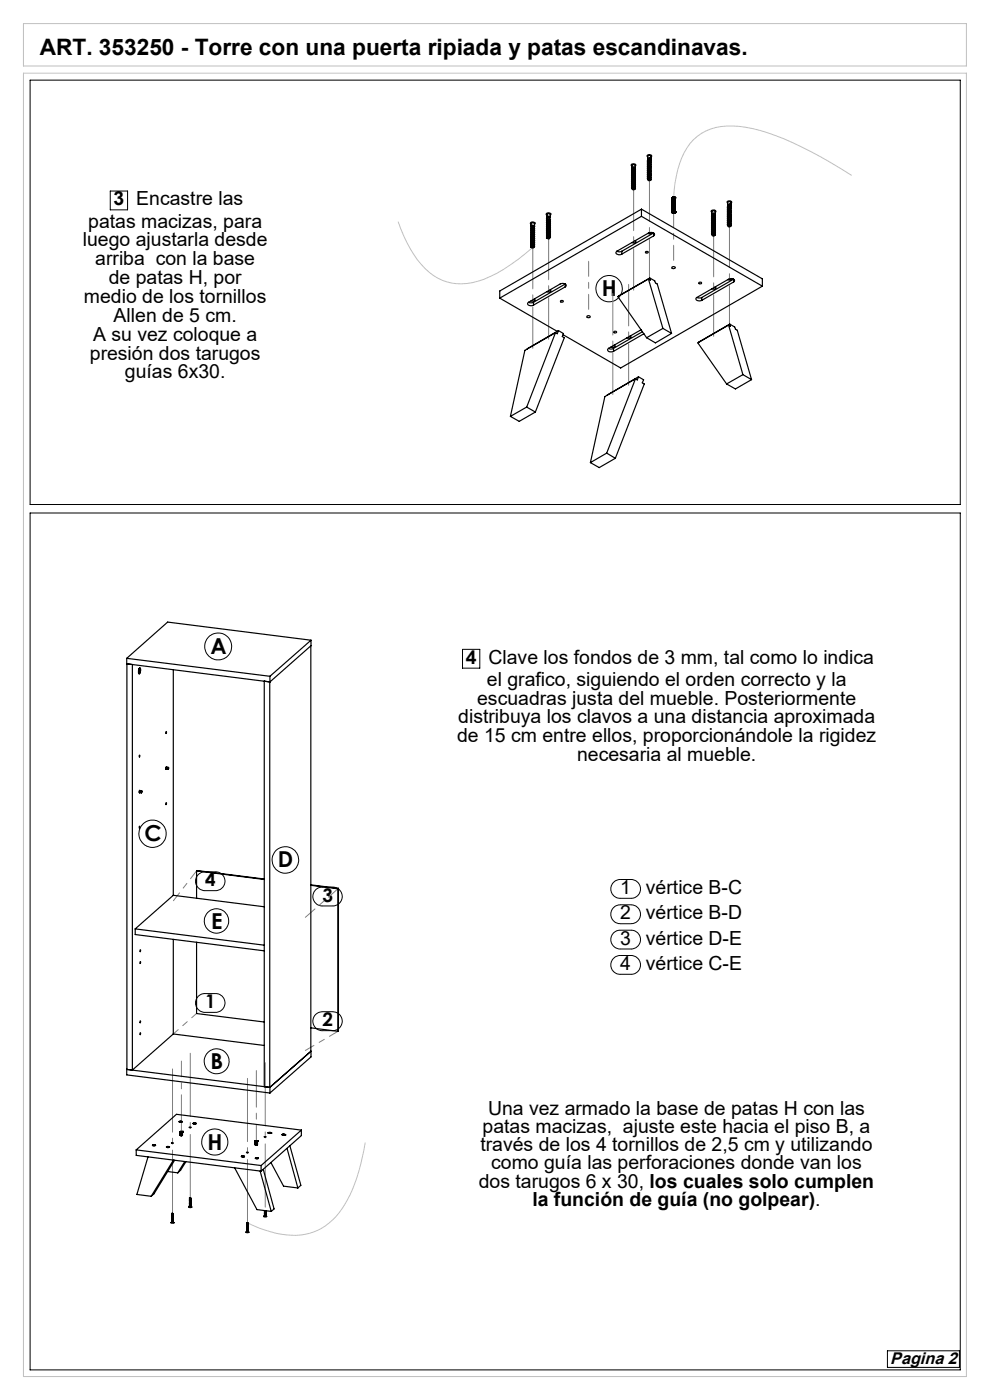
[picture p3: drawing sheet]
<svg xmlns="http://www.w3.org/2000/svg" width="210mm" height="297mm" viewBox="0 0 210 297" stroke-linecap="round" stroke-linejoin="round" font-family="sans-serif">
<path d="M5 15.5h200v276.5h-200zM5 5h200v9h-200zM180.7 37.2a79.1 79.1 0 0 0-19.4-9.5 18.1 18.1 0 0 0-10.6-.3 10.5 10.5 0 0 0-6.6 7.3 28.6 28.6 0 0 0-1.2 7.7M84.5 47a22.5 22.5 0 0 0 7.4 11.4 11.2 11.2 0 0 0 10.7 .9 34.7 34.7 0 0 0 10.4-6.8M77.5 242.4a35.3 35.3 0 0 1-5 14.1 12.1 12.1 0 0 1-12.9 5.3l-3.4-.9-3.7-1.5" fill="none" stroke="#c0c0c0" stroke-width=".21"/>
<g fill="none" stroke="#000" stroke-width=".21">
<path d="M6.4 17h197.3v90h-197.3zM23.4 40.5h3.7v4h-3.7zM6.4 108.8h197.3v181.8h-197.3zM98.1 137.8h3.7v3.9h-3.7zM42 185.6a1.93 1.93 0 0 1 1.5-.6h2.2a1.99 1.99 0 0 1 2 2 1.99 1.99 0 0 1-2 1.9h-2.2a2.02 2.02 0 0 1-1.8-1.2 2.02 2.02 0 0 1 .3-2.1zM66.9 188.8a1.79 1.79 0 0 1 1.5-.6h2.2a1.99 1.99 0 0 1 2 2 1.99 1.99 0 0 1-2 2h-2.2a2 2 0 0 1-1.9-1.2 2 2 0 0 1 .4-2.2zM130.1 187.2l1.1-.6h2.6a1.99 1.99 0 0 1 2.1 2 1.99 1.99 0 0 1-2.1 2h-2.2a1.99 1.99 0 0 1-1.9-1.2 1.99 1.99 0 0 1 .4-2.2zM130.1 192.6l1.1-.6 2.6-.1a2.01 2.01 0 0 1 2.1 2.1 2.01 2.01 0 0 1-2.1 2h-2.2a2.02 2.02 0 0 1-1.9-1.2 2.02 2.02 0 0 1 .4-2.2zM130.1 197.9a1.93 1.93 0 0 1 1.5-.6h2.2a1.99 1.99 0 0 1 2.1 2 1.99 1.99 0 0 1-2.1 2h-2.2a2.02 2.02 0 0 1-1.9-1.2 2.02 2.02 0 0 1 .4-2.2zM42 211.4a1.93 1.93 0 0 1 1.5-.6h2.2a1.99 1.99 0 0 1 2 2 1.99 1.99 0 0 1-2 2h-2.2a2.02 2.02 0 0 1-1.8-1.2 2.02 2.02 0 0 1 .3-2.2zM66.8 215.4l.1-.1a1.97 1.97 0 0 1 1.5-.7h2.2a2.01 2.01 0 0 1 2 2 2.01 2.01 0 0 1-2 2h-2.2a2.02 2.02 0 0 1-1.8-1.1 2.02 2.02 0 0 1 .2-2.1zM130.1 203.3l1.1-.6h2.6a1.99 1.99 0 0 1 2.1 2 1.99 1.99 0 0 1-2.1 2h-2.2a1.99 1.99 0 0 1-1.9-1.2 1.99 1.99 0 0 1 .4-2.2z"/>
<path d="M188.2 286.6h15.3v3.5h-15.3z"/>
<circle cx="129.2" cy="61.2" r="2.8"/>
<circle cx="46.3" cy="137.1" r="2.85"/>
<circle cx="32.4" cy="176.9" r="2.89"/>
<circle cx="45.9" cy="195.4" r="2.59"/>
<circle cx="60.5" cy="182.4" r="2.81"/>
<circle cx="46" cy="225.1" r="2.65"/>
<circle cx="45.6" cy="242.3" r="2.78"/>
</g>
<path d="M71.7 188.5l-6.9 6.1" fill="none" stroke="#808080" stroke-width=".21" stroke-dasharray="15.2 1.3 1.3 1.3" stroke-dashoffset="12.5"/>
<path d="M36.6 257.4v-30.6M40.4 254.1v-30.7M52.5 259.4v-30.6M56.3 256.1v-30.7" fill="none" stroke="#808080" stroke-width=".21" stroke-dasharray="15.2 1.3 1.3 1.3" stroke-dashoffset="1.8"/>
<path d="M36.8 191.1l4.9-6.4M71.7 218.8l-6.9 4.1" fill="none" stroke="#808080" stroke-width=".21" stroke-dasharray="15.2 1.3 1.3 1.3" stroke-dashoffset="13.1"/>
<path d="M54.4 227.1v14.9M38.5 240v-14.9" fill="none" stroke="#808080" stroke-width=".21" stroke-dasharray="15.2 1.3 1.3 1.3" stroke-dashoffset="7.5"/>
<path d="M41.7 215l-4.9 4.3" fill="none" stroke="#808080" stroke-width=".21" stroke-dasharray="15.2 1.3 1.3 1.3" stroke-dashoffset="13.9"/>
<path d="M137.8 59.6v-21.4M113 73.9v-21.4M116.4 72v-21.5M134.4 61.6v-21.5M151.4 71.4v-21.5M154.7 69.4v-21.4M130 83.7v-21.4M133.3 81.8v-21.5" fill="none" stroke="#808080" stroke-width=".21" stroke-dasharray="15.2 1.3 1.3 1.3" stroke-dashoffset="6.4"/>
<path d="M124.9 55.4v10.2M142.9 55.2v-10.2" fill="none" stroke="#808080" stroke-width=".21" stroke-dasharray="15.2 1.3 1.3 1.3" stroke-dashoffset="12"/>
<g fill="none" stroke="#000" stroke-width=".25">
<path d="M134 35.7v-.6a.43 .43 0 0 1 .8 0v.6M134 35.2a.33 .33 0 0 1 0-.4 .33 .33 0 0 1 .4-.1l.5 .3-.1 .2M134.1 35.8h.1M134.1 35.8l-.1-.1a.36 .36 0 0 1 .4-.3 .36 .36 0 0 1 .3 .3v.1M134.5 39.8l.3 .2-.2 .1-.2-.1M134.5 39.8l-.1 .2M134.6 39.7l.2-.1a.4 .4 0 0 0-.6-.1 .4 .4 0 0 0-.1 .6M134.6 39.3l.2-.1a.41 .41 0 0 0-.5-.1 .41 .41 0 0 0-.2 .5M134.6 38.9l.2-.1a.41 .41 0 0 0-.5-.1 .41 .41 0 0 0-.2 .5M134.6 38.5l.2-.1a.41 .41 0 0 0-.5-.2 .41 .41 0 0 0-.2 .6M134.6 38.1l.2-.1a.42 .42 0 0 0-.5-.1 .42 .42 0 0 0-.2 .5M134.6 37.7l.2-.1a.41 .41 0 0 0-.5-.2 .41 .41 0 0 0-.2 .6"/>
<path d="M134.6 37.3l.2-.1a.45 .45 0 0 0-.5-.2 .45 .45 0 0 0-.3 .5h.1M134.6 36.9l.2-.1a.41 .41 0 0 0-.5-.2 .41 .41 0 0 0-.2 .5M134.6 36.5l.2-.1a.41 .41 0 0 0-.5-.2 .41 .41 0 0 0-.2 .5M134.6 36.1l.2-.1a.41 .41 0 0 0-.5-.2 .41 .41 0 0 0-.2 .5M134.6 39.9v-.3a.3 .3 0 0 0-.3 0 .3 .3 0 0 0-.2 .3v.2M134.6 39.5v-.3a.34 .34 0 0 0-.5 .3M134.6 39v-.2a.34 .34 0 0 0-.5 .3M134.6 38.6v-.2a.34 .34 0 0 0-.5 .3M134.6 38.2v-.2a.34 .34 0 0 0-.5 .3M134.6 37.8v-.2l-.2-.1-.3 .4M134.6 37.4v-.2a.34 .34 0 0 0-.5 .3M134.6 37v-.2a.3 .3 0 0 0-.3 0 .3 .3 0 0 0-.2 .3"/>
<path d="M134.6 36.6v-.2a.34 .34 0 0 0-.5 .3M134.6 36.2v-.3a.34 .34 0 0 0-.5 .4M134.6 35.7a.28 .28 0 0 0-.3-.1 .28 .28 0 0 0-.2 .3M134.6 35.7v.1M137.4 33.7v-.5a.43 .43 0 0 1 .7 0v.5M137.4 33.3a.41 .41 0 0 1 .1-.5 .41 .41 0 0 1 .6 .1l.2 .2-.2 .2M137.5 33.9h.1M137.5 33.9l-.1-.1a.32 .32 0 0 1 .3-.3 .32 .32 0 0 1 .4 .3l-.1 .1M137.5 34.3h.1M137.5 34.6v.1M137.5 35.1h.1M137.5 35.5v.1"/>
<path d="M137.5 35.9v.1M137.5 36.3v.1M137.5 36.7v.1M137.5 37.1v.1M137.5 37.5v.1M137.5 37.9v.3M137.5 37.9l.3-.3 .2 .1v.2M137.5 37.5l.2-.2 .2-.1 .1 .3M137.5 37.1l.3-.3 .2 .1v.2M137.5 36.7l.3-.3 .2 .1v.2M137.5 36.3l.2-.2 .2-.1 .1 .3M137.5 35.9l.3-.3h.2v.3"/>
<path d="M137.5 35.5l.2-.3h.2l.1 .3M137.5 35.1l.3-.3h.2v.3M137.5 34.6l.2-.2h.2l.1 .3M137.5 34.3l.3-.3h.2v.3M137.5 38.1a.22 .22 0 0 1 .3-.1 .22 .22 0 0 1 .1 .3h-.3zM137.9 37.9l.3 .2-.2 .1-.2-.1M137.9 37.9l-.1 .2M138 37.8l.2-.1a.46 .46 0 0 0-.5-.2 .46 .46 0 0 0-.4 .5l.2 .1M138 37.4l.2-.1a.46 .46 0 0 0-.6-.2 .46 .46 0 0 0-.3 .5h.1M138 37l.2-.1a.43 .43 0 0 0-.6-.2 .43 .43 0 0 0-.2 .5M138 36.6l.2-.1a.46 .46 0 0 0-.5-.2 .46 .46 0 0 0-.4 .4l.1 .1M138 36.2l.2-.1a.48 .48 0 0 0-.5-.2 .48 .48 0 0 0-.4 .4l.1 .1"/>
<path d="M138 35.7h.2a.43 .43 0 0 0-.6-.2 .43 .43 0 0 0-.2 .5M138 35.3l.2-.1a.48 .48 0 0 0-.5-.1 .48 .48 0 0 0-.4 .4l.1 .1M138 34.9h.2a.43 .43 0 0 0-.6-.2 .43 .43 0 0 0-.2 .5M138 34.5l.2-.1a.46 .46 0 0 0-.6-.2 .46 .46 0 0 0-.3 .5l.1 .1M138 34.1l.2-.1a.43 .43 0 0 0-.6-.1 .43 .43 0 0 0-.2 .5M138 33.8v-.1a.29 .29 0 0 0-.3 0 .29 .29 0 0 0-.2 .2M112.6 48v-.5a.46 .46 0 0 1 .8 0v.5M112.6 47.6a.45 .45 0 0 1 .4-.6 .45 .45 0 0 1 .5 .4l-.1 .2M112.7 52.5l.5-.3v.3M112.7 52.5l.5-.1a.23 .23 0 0 1-.2 .2 .23 .23 0 0 1-.3-.1zM113.1 48l-.4 .1M113.2 52.3l.2-.1-.3-.1a.44 .44 0 0 0-.5 .4h.1"/>
<path d="M113.2 51.9h.2a.41 .41 0 0 0-.5-.2 .41 .41 0 0 0-.2 .5M113.2 51.5l.2-.1a.41 .41 0 0 0-.5-.1 .41 .41 0 0 0-.2 .5M113.2 51.1l.2-.1a.41 .41 0 0 0-.5-.1 .41 .41 0 0 0-.2 .5M113.2 50.7l.2-.1a.41 .41 0 0 0-.5-.2 .41 .41 0 0 0-.2 .6M113.2 50.3l.2-.1a.42 .42 0 0 0-.5-.1 .42 .42 0 0 0-.2 .5M113.2 49.9l.2-.1a.41 .41 0 0 0-.5-.2 .41 .41 0 0 0-.2 .6M113.2 49.5l.2-.1a.42 .42 0 0 0-.5-.1 .42 .42 0 0 0-.2 .5M113.2 49.1l.2-.1a.41 .41 0 0 0-.5-.2 .41 .41 0 0 0-.2 .6M113.2 48.7l.2-.1a.41 .41 0 0 0-.5-.2 .41 .41 0 0 0-.2 .5M113.2 48.2l.2-.1-.3-.1a.44 .44 0 0 0-.5 .4l.1 .1M113.2 52.1v-.2a.34 .34 0 0 0-.5 .3M113.2 51.7v-.3h-.1l-.3 .1-.1 .2"/>
<path d="M113.2 51.3v-.3a.31 .31 0 0 0-.3 0 .31 .31 0 0 0-.2 .3M113.2 50.9v-.3h-.1l-.3 .1-.1 .2M113.2 50.4v-.2a.31 .31 0 0 0-.3 0 .31 .31 0 0 0-.2 .3M113.2 50v-.2h-.1l-.4 .1v.2M113.2 49.6v-.2a.31 .31 0 0 0-.3 0 .31 .31 0 0 0-.2 .3M113.2 49.2v-.2a.34 .34 0 0 0-.5 .3M113.2 48.8v-.2l-.1-.1-.3 .1-.1 .3M113.2 48.2h-.3l-.2 .3M113.2 48.2v.2M113.3 48a.34 .34 0 0 0-.3-.2 .34 .34 0 0 0-.3 .3M116 46.1v-.6a.43 .43 0 0 1 .7 0v.6a.37 .37 0 0 0-.4-.2 .37 .37 0 0 0-.3 .3M116 45.6a.33 .33 0 0 1 0-.4 .33 .33 0 0 1 .4 0l.4 .2-.1 .2"/>
<path d="M116.1 50.5l.4-.2 .1 .2M116.1 50.5l.5-.1a.23 .23 0 0 1-.2 .3 .23 .23 0 0 1-.3-.2zM116.5 46l-.4 .2M116.6 50.4l.2-.2-.3-.1a.44 .44 0 0 0-.6 .4l.2 .1M116.6 50l.2-.1a.41 .41 0 0 0-.6-.2 .41 .41 0 0 0-.2 .6M116.6 49.6l.2-.1a.42 .42 0 0 0-.6-.1 .42 .42 0 0 0-.2 .5M116.6 49.2l.2-.1a.41 .41 0 0 0-.6-.2 .41 .41 0 0 0-.2 .6M116.6 48.8l.2-.1a.41 .41 0 0 0-.6-.2 .41 .41 0 0 0-.2 .5M116.6 48.4l.2-.1a.42 .42 0 0 0-.6-.2 .42 .42 0 0 0-.2 .5M116.6 48l.2-.1a.41 .41 0 0 0-.6-.2 .41 .41 0 0 0-.2 .5M116.6 47.6l.2-.2a.42 .42 0 0 0-.6-.1 .42 .42 0 0 0-.2 .5M116.6 47.1h.2a.41 .41 0 0 0-.6-.2 .41 .41 0 0 0-.2 .5"/>
<path d="M116.6 46.7l.2-.1a.42 .42 0 0 0-.6-.1 .42 .42 0 0 0-.2 .5M116.6 46.2l.2-.1-.3-.1a.44 .44 0 0 0-.6 .5l.1 .1M116.6 50.1v-.2a.34 .34 0 0 0-.5 .3M116.6 49.7v-.2a.31 .31 0 0 0-.3 0 .31 .31 0 0 0-.2 .3M116.6 49.3v-.2a.31 .31 0 0 0-.3 0 .31 .31 0 0 0-.2 .3M116.6 48.9v-.2l-.2-.1-.2 .2-.1 .2M116.6 48.5v-.2a.31 .31 0 0 0-.3 0 .31 .31 0 0 0-.2 .3M116.6 48.1v-.2l-.2-.1-.2 .1-.1 .3M116.6 47.7v-.2a.31 .31 0 0 0-.3 0 .31 .31 0 0 0-.2 .3M116.6 47.3v-.2a.34 .34 0 0 0-.5 .3M116.6 46.7a.31 .31 0 0 0-.3-.1 .31 .31 0 0 0-.2 .4M116.6 46.2h-.3l-.2 .3"/>
<path d="M116.6 46.2v.3M116.6 46.6v.3M130.8 53.3a.41 .41 0 0 0-.1 .5 .41 .41 0 0 0 .5 .2l.7-.1M130.8 53.3l.6 .1 .5-.1M131.9 53.3v.6M134.1 40.1h.5a.23 .23 0 0 1-.2 .2 .23 .23 0 0 1-.3-.2zM134.7 51l.1 .1a.44 .44 0 0 1-.2 .5 .44 .44 0 0 1-.6-.1M136.1 44.4l25.6 14.8v1.5M136.1 45.9l25.6 14.8M136.1 44.4v1.5M136.1 45.9l-30.1 17.3M136.1 44.4l-30.1 17.3v1.5"/>
<path d="M136.9 53.4a.33 .33 0 0 1 .4-.1 .33 .33 0 0 1 .2 .3 .33 .33 0 0 1-.3 .1 .33 .33 0 0 1-.3-.3zM137.5 59.2l3.1 10.5M137.5 59.2l-6.4 3.7 6.1 8.7M137.8 59l1.1 .6 .1 .4 .4 .3 3.1 10.4M137.8 59l.2 .4-.5-.2M137.8 59l-6.6 3.8M138.3 49.3a.58 .58 0 0 1-.9 .2M138.6 50.1a.46 .46 0 0 0 .1-.7 .46 .46 0 0 0-.6-.1l-.5 .1-6.8 3.9M138.6 50.1l-6.7 3.8M138.6 50.1v-.7l-6.7 3.9M142.5 45h.1M142.6 45h.1"/>
<path d="M142.5 44.9v.1M142.5 42h.1M142.5 44.9h.1M142.5 45l.1 .1M142.5 42l.1 3M142.6 56.7a.36 .36 0 0 1 .4-.1 .36 .36 0 0 1 .2 .3 .35 .35 0 0 1-.4 .1 .35 .35 0 0 1-.2-.3zM142.6 45.1h.1M142.6 44.9h.1M142.6 41.9v3.2M142.6 41.9v3M142.6 45.1v.1M142.6 44.8v.1"/>
<path d="M142.6 44.9a.23 .23 0 0 1 .4 0 .23 .23 0 0 1 0 .3h-.3zM142.6 44.8h.1M142.6 41.9h.1M142.6 44.8h.5M142.7 41.9h.1M142.7 45.2h.1M142.7 41.9h-.1M142.7 44.8h.1M142.7 41.8h.1M142.7 41.8v.1M142.7 41.8v3M142.8 44.8h.1"/>
<path d="M142.8 41.8h.1M142.8 45.2h.1M142.8 41.8l-.1 3M142.8 41.8v3M142.9 44.8h.1M142.9 41.8h.1M142.9 45.2h.1M142.9 41.8v3M143 45.2h.1M143 41.8h.1M143 44.8h.1M143 41.8v3"/>
<path d="M143.1 44.8v.1M143.1 41.8v3M143.1 45.2h-.2M143.1 41.9h.1M143.1 44.8h.1M143.1 44.9h.1M143.1 45.1h.1M143.1 45.1v.1M143.2 44.9h.1M143.2 45.1h.1M143.2 41.9l-.1 3M143.2 41.9v3"/>
<path d="M143.2 45.1l-.1 .1M143.2 45h.1M143.2 45v.1M143.2 44.9l.1 .1M143.2 41.9v3.1M143.2 42h.1M143.2 42l.1 3M143.3 45h-.1M148.2 60a.29 .29 0 0 1 .4-.2 .29 .29 0 0 1 .2 .4h-.5zM151 45.4v-.5a.43 .43 0 0 1 .7 0v.5M151 45l-.1-.1a.48 .48 0 0 1 .5-.4 .48 .48 0 0 1 .4 .4l-.1 .1M151.1 45.6h.1"/>
<path d="M151.1 45.6a.29 .29 0 0 1 .3-.4 .29 .29 0 0 1 .2 .4M151.1 46v.1M151.1 46.4v.1M151.1 46.8v.1M151.1 47.2v.1M151.1 47.6v.1M151.1 48v.1M151.1 48.4v.1M151.1 48.8v.1M151.1 49.2v.2M151.1 49.6v.3M151.1 49.6l.4-.2 .1 .3"/>
<path d="M151.1 49.2l.3-.2h.2v.2M151.1 48.8l.4-.2 .1 .3M151.1 48.4l.3-.2h.2v.2M151.1 48l.4-.2 .1 .2M151.1 47.6l.4-.3 .1 .3M151.1 47.2l.3-.2h.2v.2M151.1 46.8l.4-.3 .1 .3M151.1 46.4l.3-.3h.2v.3M151.1 46l.4-.3 .1 .3M151.2 49.8l.4 .1a.21 .21 0 0 1-.3 .2 .21 .21 0 0 1-.1-.3zM151.5 49.6l.3 .2-.2 .1-.2-.1M151.5 49.6l-.1 .2"/>
<path d="M151.6 49.5l.2-.1a.45 .45 0 0 0-.5-.1 .45 .45 0 0 0-.3 .4l.1 .1M151.6 49.1l.2-.1a.41 .41 0 0 0-.6-.1 .41 .41 0 0 0-.2 .5M151.6 48.7l.2-.1a.45 .45 0 0 0-.5-.1 .45 .45 0 0 0-.3 .4v.1M151.6 48.3l.2-.1a.41 .41 0 0 0-.6-.2 .41 .41 0 0 0-.2 .6M151.6 47.9l.2-.1a.41 .41 0 0 0-.6-.2 .41 .41 0 0 0-.2 .6M151.6 47.5l.2-.1a.41 .41 0 0 0-.6-.2 .41 .41 0 0 0-.2 .6M151.6 47.1l.2-.1a.41 .41 0 0 0-.6-.2 .41 .41 0 0 0-.2 .5M151.6 46.7l.2-.1a.42 .42 0 0 0-.6-.2 .42 .42 0 0 0-.2 .6M151.6 46.2h.2a.41 .41 0 0 0-.6-.2 .41 .41 0 0 0-.2 .5M151.6 45.9l.2-.1a.41 .41 0 0 0-.6-.2 .41 .41 0 0 0-.2 .5M151.6 45.5l-.3-.1-.2 .2M151.6 45.5v.1"/>
<path d="M154.3 43.5v-.5a.43 .43 0 0 1 .8 0v.5M154.3 43.1v-.1a.46 .46 0 0 1 .4-.4 .46 .46 0 0 1 .5 .4l-.1 .1M154.5 43.7l-.1-.1a.32 .32 0 0 1 .3-.3 .32 .32 0 0 1 .3 .3l-.1-.1a.26 .26 0 0 0-.3 0 .26 .26 0 0 0-.1 .2M154.5 47.9l.5 .1a.23 .23 0 0 1-.3 .2 .23 .23 0 0 1-.2-.3zM154.8 47.7l.4 .2-.2 .1-.2-.1M154.8 47.7v.2M155 47.6l.2-.1a.48 .48 0 0 0-.6-.2 .48 .48 0 0 0-.3 .5l.2 .1M155 47.2l.2-.1a.43 .43 0 0 0-.6-.2 .43 .43 0 0 0-.2 .5M155 46.8l.2-.1a.48 .48 0 0 0-.6-.2 .48 .48 0 0 0-.3 .5h.1M155 46.4l.2-.1a.43 .43 0 0 0-.6-.2 .43 .43 0 0 0-.2 .5M155 46l.2-.1a.46 .46 0 0 0-.6-.2 .46 .46 0 0 0-.3 .4l.1 .1M155 45.5h.2a.43 .43 0 0 0-.6-.2 .43 .43 0 0 0-.2 .5"/>
<path d="M155 45.2l.2-.2a.46 .46 0 0 0-.6-.1 .46 .46 0 0 0-.3 .4l.1 .1M155 44.7l.2-.1a.48 .48 0 0 0-.6-.1 .48 .48 0 0 0-.3 .4l.1 .1M155 44.3l.2-.1a.43 .43 0 0 0-.6-.1 .43 .43 0 0 0-.2 .5M155 43.9l.2-.1a.48 .48 0 0 0-.6-.1 .48 .48 0 0 0-.3 .4l.1 .1M155 47.7l-.1-.3-.3 .1-.1 .5M155 47.3l-.1-.2a.34 .34 0 0 0-.4 .3M155 46.9l-.1-.2-.1-.1-.3 .1v.3M155 46.5l-.1-.2a.3 .3 0 0 0-.3 0 .3 .3 0 0 0-.1 .3M155 46.1l-.1-.2-.1-.1-.3 .1v.3M155 45.7l-.1-.2a.28 .28 0 0 0-.3-.1 .28 .28 0 0 0-.1 .4M155 45.3l-.1-.3h-.1l-.3 .1v.3M155 44.9l-.1-.2a.28 .28 0 0 0-.3-.1 .28 .28 0 0 0-.1 .3"/>
<path d="M155 44.4l-.1-.2a.34 .34 0 0 0-.4 .4M155 44.1l-.1-.3h-.1l-.3 .1v.2M155.2 59.1a.66 .66 0 0 1-.8 .2M155.6 59.8a.4 .4 0 0 0 .2-.5 .4 .4 0 0 0-.5-.2l-.7 .1-6.8 3.9M155.6 59.8l-6.7 3.9M155.6 59.8v-.6l-6.7 3.9M106 63.2l12.2 7.1M112.1 64.1a.4 .4 0 0 0-.1 .5 .4 .4 0 0 0 .5 .2l.7-.1M112.1 64.1h1.1M113.2 64.1v.6M113.3 63.4a.28 .28 0 0 1 .2 .4 .28 .28 0 0 1-.4 .1l-.5-.1M116.7 61.5h.1a.44 .44 0 0 1-.3 .5 .44 .44 0 0 1-.5-.1"/>
<path d="M117.8 70.6l-6.1 15.8M117.8 70.6l-6.5 3.7-3 14M118.5 70.1l1 .7-.2 .6 .4 .2-6.1 15.8M118.5 70.1l-.3 .7-.4-.2M118.5 70.1l-6.7 3.9M118.9 63.8a.29 .29 0 0 1 .3-.1 .29 .29 0 0 1 .2 .4h-.4zM119.9 60.9a.4 .4 0 0 0 .2-.6 .4 .4 0 0 0-.5-.2l-.8 .2-6.7 3.8M119.9 60.9l-6.7 3.8M119.9 60.9v-.6l-6.7 3.8M124.5 67.1a.36 .36 0 0 1 .4-.1 .36 .36 0 0 1 .3 .3 .35 .35 0 0 1-.4 .1 .35 .35 0 0 1-.3-.3zM129.1 73.9a.46 .46 0 0 0-.1 .6 .46 .46 0 0 0 .6 .1l.5-.1M129.1 73.9l.3 .1 .7-.1"/>
<path d="M130.1 73.9v.6M130.2 70.4a.27 .27 0 0 1 .4-.2 .27 .27 0 0 1 .1 .4h-.4zM130.3 73.2a.28 .28 0 0 1 .1 .4 .28 .28 0 0 1-.4 .1l-.4-.1M133.7 71.3a.44 .44 0 0 1-.2 .5 .44 .44 0 0 1-.5-.1M135.4 79.9l1.1 .7-.3 .6 .5 .3-6.2 15.7M135.4 79.9l-.2 .7-.4-.2M135.4 79.9l-6.6 3.9M136 70l-6.9 3.9M136.3 70.4l-6.2 3.5M136.6 70.8l-6.5 3.7M140.6 69.7l1.9 1M140.6 69.7l-3.4 1.9"/>
<path d="M142.5 70.7l-3.5 2-1.8-1.1M147.8 63.1a.4 .4 0 0 0-.1 .5 .4 .4 0 0 0 .5 .2l.7-.1M147.8 63.1h1.1M148.9 63.1v.6M151.7 60.9h.1a.44 .44 0 0 1-.3 .5 .44 .44 0 0 1-.5-.1M154.6 69l-6.6 3.7 6.1 8.8M154.6 69l3 10.5M154.8 68.8l-6.6 3.8M154.8 68.8l1.1 .6 .1 .4 .4 .3 3 10.4M154.8 68.8l.1 .4-.3-.2M157.6 79.5l1.8 1M157.6 79.5l-3.5 2"/>
<path d="M161.7 60.7l-30 17.4-12.2-7.1M111.7 86.4l1.9 1M111.7 86.4l-3.4 1.9M113.6 87.4l-3.5 2-1.8-1.1M128.7 96.1l1.8 1.1M128.7 96.1l-3.5 2M130.5 97.2l-3.4 2-1.9-1.1M134.8 80.4l-6.1 15.7M134.8 80.4l-6.5 3.7-3.1 14M159.4 80.5l-3.4 2-1.9-1M26.9 139.7v1.1l30.4 3.9M26.9 139.7l30.4 3.8"/>
<path d="M65.9 137l.1 86M66 135.8l-30.4-3.8-8.7 7.7M66 135.8l-8.7 7.7M66 135.8v1.2l-8.7 7.7M26.9 140.8l1.2 .2v86l-1.2-.1zM29.5 142.3l.1-.2v.4M29.5 142.3l.1 .2M29.5 142.4h.1M29.6 141.7a.84 .84 0 0 1-.1 1.2l-.1-.6zM29.6 142.2l.1 .1M29.6 142.4h-.1M29.6 141.8v.2"/>
<path d="M29.6 142.5h.1M29.6 141.7a.79 .79 0 0 1-.1 1.2l-.1-.7zM29.6 141.8l-.1 .3zM29.6 142h.1M29.7 142.3h-.2M35.2 155.2v.4zM36.8 142.1v47.8M56.1 144.5l1.1 .2v86l-1.1-.2zM57.3 143.5v1.2M29.6 160.2v.4zM29.6 175.3v.4zM29.7 167.7l-.2 .2 .1 .3"/>
<path d="M29.7 167.7l-.1 .1 .1 .4M30.1 167.8l-.1 .4zM30.1 167.8v.3M30.1 167.8l-.4-.1-.1 .2v.2l.4 .1M30.1 167.8h.1M35.2 170.3h.1l-.1 .4zM35.3 163.2h.4M35.3 162.7v.5M35.3 162.7l-.1 .1v.4h.1M35.3 162.7l.4 .1M35.4 162.7l-.2 .2 .1 .3M35.7 162.8v.4z"/>
<path d="M35.7 163.2h.1M35.8 162.8l-.2 .2 .1 .2M28.7 197.1v1.2l27.4 3.4M28.7 197.1l27.4 3.4M36.8 199.3v20.1M36.8 189.9l19.3 2.5M36.8 189.9l-8.1 7.2M41.7 184.7l14.4 1.9M41.7 184.7l14.4 1.8M41.7 199.9v15.1l14.4 1.8M41.7 184.7v5.8M65.9 187.8l5.8 .8"/>
<path d="M65.9 187.7l5.9 .8M71.7 188.6v30.2M71.8 188.5l-.1 .1M71.8 188.5l-.1 30.3M29.7 219.1v.4zM29.7 216.6v.4zM29.7 204l.1 .1-.1 .3zM29.8 201.5l-.1 .4zM36.8 219.4l-8.7 7.6M36.8 219.4l19.3 2.4M65.9 218l5.8 .8M26.9 226.9l30.4 3.8v1.2"/>
<path d="M26.9 226.9v1.1l30.4 3.9M26.9 226.8v.1M38 237.9l.3-.1 .4 .2-.5 .1zM38 237.9l.3-.1 .4 .2-.4 .1zM38.2 237.9l.2 .1M38.2 237.9v.1M38.4 237.9v.1M38.4 237.9h-.2M40.1 239.1l.5 .1zM41 238.3l.5-.1 .1 .2h-.5zM41 238.3l.4-.1 .2 .2h-.5zM41.2 238.3h.1"/>
<path d="M41.2 238.3l.2 .1M41.2 238.3v.1M41.3 238.3l.1 .1M41.3 238.3v.1M63.9 239.7l-8.5 7.6M63.9 239.7l-26.5-3.3-8.5 7.5M63.9 239.7v1.2l-8.5 7.6M66 223v1.2l-8.7 7.7M66 223l-8.8 7.7M28.9 243.9v1.2l26.5 3.4M28.9 243.9l26.5 3.4M31.4 245.4l-2.4 8 3.1 .4"/>
<path d="M32.3 242.9l.5-.1 .2 .2-.5 .1zM32.3 242.9l.7 .1-.5 .1zM32.6 242.9h.1M32.6 242.9v.1M32.7 242.9l-.1 .1M32.7 242.9v.1M35.3 243.3l.3-.1 .3 .2h-.4zM35.3 243.3h.7l-.4 .1zM35.6 243.3v.1M35.6 243.3h.1M35.6 248.5l2.1 .3M35.7 243.3l-.1 .1"/>
<path d="M35.7 243.3h-.1M35.7 243.3v.1M36.4 242.5h.4zM36.4 257.6h.1M36.4 257.7h.1M36.4 257.9h.1M36.4 258.1h.1M36.4 258.2h.1M36.4 258.4h.1M36.4 258.5h.1M36.4 258.7h.1M36.4 259h.1"/>
<path d="M36.4 258.8h.1M36.4 259.1h.1M36.4 257.4h.1M36.4 257.8h.2M36.4 257.9h.2M36.4 258.1h.2M36.4 258.3h.2M36.4 258.4h.2M36.4 258.6h.2M36.4 258.7h.2M36.4 258.9h.2M36.4 259h.2"/>
<path d="M36.4 259.2h.1M36.4 257.6h.2M36.4 259.1l-.2 .3 .1 .1 .6-.1-.2-.2M36.4 258.8v.1M36.4 258.9h.1M36.4 257.4l.1 .2M36.5 257.9h-.1M36.5 258.2h-.1M36.5 258.5h-.1M36.5 259h-.1M36.5 257.6h-.1M36.5 257.4l.2 .1z"/>
<path d="M36.5 257.7h.1M36.5 257.8v.1M36.5 258v.1M36.5 258.1v.1M36.5 258.3v.1M36.5 258.4v.1M36.5 258.6v.1M36.5 258.8h.1M36.5 258.9v.1M36.5 259.1h.1M36.5 259.2h.2M36.5 257.4v.1"/>
<path d="M36.6 257.8h.1M36.6 257.9l-.1 .2M36.6 258.1h.1M36.6 258.4h.1M36.6 258.7h.1M36.6 257.6l-.1 .1M36.6 259.2h-.1M36.7 258.2l-.1 .1M36.7 258.5l-.1 .1M36.7 258.9h-.1M36.6 259h.1M36.7 259.2h-.1"/>
<path d="M36.7 257.5v.1h-.2M36.7 257.6v.1h-.2M36.7 257.8v.1h-.2M36.7 257.9l.1 .1-.3 .1M36.7 258.1v.1h-.2M36.7 258.2v.2h-.2M36.7 258.4v.1h-.2M36.7 258.5v.2h-.2M36.7 258.7v.2h-.2M36.7 258.9v.1h-.3M36.7 259v.1l-.3 .1M36.7 257.4l-.2 .2"/>
<path d="M36.7 257.8l-.2 .1M36.7 258.1l-.2 .1M36.7 258.3l-.2 .1M36.7 258.4l-.2 .1M36.7 258.6l-.2 .1M36.7 258.8h-.2M36.7 258.9l-.2 .1M36.7 259.1h-.2M36.7 259.2h.1h-.4M36.7 257.8h.1M36.7 258.1h.1M36.7 258.2v.1"/>
<path d="M36.7 258.4h.1M36.7 258.5v.1M36.7 258.7v.1M36.7 258.9h.1M36.7 259.2h.1M36.8 246.1l-4.7 7.7M37 246.1l-4.3 7.2-.6 .5M38.2 240.1v.7l.1 .1h.4v-.8M38.2 240.1h.1M38.2 240v.1M38.2 240v.9M38.2 240l.1 .1"/>
<path d="M38.3 240l.4 .1zM38.3 240.1h.1M38.3 240.1v.1M38.3 240.1v.8M38.3 240.2h.1M38.3 240.2v.7M38.4 240.2h.1M38.4 240.2v.7M38.5 240.2h.1M38.5 240.2v.7M38.6 240.2h.1M38.6 240.2v.7"/>
<path d="M38.6 240.1h.1M38.6 240.1v.8M38.6 240l.1 .1M38.7 240.1h.1M38.7 240h.1M38.7 240.1v.8M39.2 246.4l-1.5 2.4M39.4 246.4l-1.1 1.8-.6 .6M40.2 254.5h.1M40.2 254.6h.1M40.2 254.8h.1M40.2 254.9h.1"/>
<path d="M40.2 255.1h.1M40.2 255.2l.1 .1M40.2 255.4h.1M40.2 255.5l.1 .1M40.2 255.7h.1M40.2 254.3h.1M40.2 255.9l-.2 .2 .3 .1 .4-.1-.2-.2M40.2 255.8h.1M40.2 254.1h.1M40.2 254.1l.1 .1M40.2 254.4h.1M40.2 254.7h.1"/>
<path d="M40.2 255.2h.1M40.2 255.5h.1M40.3 254.6h-.1M40.3 254.7h-.1M40.3 255l-.1 .1M40.3 255.3l-.1 .1M40.3 255.7h-.1M40.3 254.2l-.1 .1M40.3 254.2h.2l-.3 .1M40.3 254.3h.1M40.3 254.6h.1M40.3 255.7h.1"/>
<path d="M40.3 254.1v.1M40.3 254.3v.1M40.3 254.5v.1M40.3 254.6v.1M40.3 254.8v.1M40.3 254.9v.1M40.3 255.1v.1M40.3 255.3h.1M40.3 255.4v.1M40.3 255.6v.1M40.3 255.7v.1M40.3 254.1h.1z"/>
<path d="M40.4 254.5h.1M40.4 255.2h.1M40.4 255.5h.1M40.4 255.9h.1M40.4 255.9h-.2h.3M40.4 254.5h-.1M40.4 254.8h-.1M40.4 254.9h-.1M40.4 255.1h-.1M40.4 255.2l-.1 .1M40.4 255.4h-.1M40.4 255.5l-.1 .1"/>
<path d="M40.4 254.6h.1M40.4 254.7v.1M40.4 254.9h.1M40.4 255.1h.1M40.4 255.4h.1M40.4 255.7h.1M40.4 254.3h.1M40.4 254.3v.2l-.2-.1M40.4 254.5l.1 .1h-.3M40.4 254.6v.2l-.2-.1M40.4 254.8l.1 .1h-.3M40.4 254.9l.1 .2h-.3"/>
<path d="M40.4 255.1l.1 .1h-.3M40.4 255.2l.1 .2h-.3M40.4 255.4v.1h-.2M40.4 255.5l.1 .2h-.3M40.4 255.7v.2l-.2-.1M40.4 254.3l-.1 .1M40.4 254.5l-.1 .1M40.4 254.6l-.1 .1M40.4 254.7l-.1 .2M40.4 254.9l-.1 .1M40.4 255.1l-.1 .1M40.4 255.4l-.1 .1"/>
<path d="M40.4 255.5l-.1 .2M40.4 255.7l-.1 .1M40.4 255.9h-.1M49.8 247.8l4.7 8.8 3 .4M51.2 245.3l.4-.1 .3 .2-.4 .1zM51.3 245.2l.6 .2-.4 .1-.2-.1zM51.4 245.3l.2 .1M51.4 245.3h.2M51.4 245.3v.1M51.6 245.3v.1M51.8 245.4h.1M52.3 244.5h.4z"/>
<path d="M52.3 259.8h.1M52.3 260h.1M52.3 259.6h.1M52.4 259.6h.1M52.4 259.7h.1M52.4 259.9h.1M52.4 259.4h.1M52.4 259.4v.2M52.4 259.6v.1M52.4 259.8v.1M52.4 260v.1M52.4 259.4v.1"/>
<path d="M52.4 259.4h.2zM52.6 259.8h-.2M52.6 259.9l-.2 .1M52.6 259.6h-.2M52.6 259.5v.1h-.2M52.6 259.6v.2l-.2-.1M52.6 259.8v.1h-.2M52.6 259.9v.2h-.2M52.6 259.5l-.2 .1M52.6 259.6l-.2 .1M52.6 259.8l-.2 .1M52.6 259.9l-.2 .2"/>
<path d="M52.6 259.4v.1M52.6 259.8h.1M54.1 242.1h.1M54.1 242.1v.7h.5M54.2 245.7h.6l-.1 .1zM54.2 242.1h.1M54.2 242h.1M54.2 245.7l.5-.1 .1 .1zM54.2 242v.1M54.2 242v.9M54.2 242.1v.8M54.2 242l.3 .1z"/>
<path d="M54.2 242.1l.1 .8M54.3 242.2h.1M54.3 242.2v.7M54.4 242.2h.1M54.4 242.2v.7M54.4 245.7h.1M54.5 242.1h.1M54.5 242.1l-.1 .1M54.5 242.1v.8M54.5 245.7h.1h-.2M54.5 245.7h.1M54.6 242.1h.1"/>
<path d="M54.6 242h.1M54.6 242v.1M54.6 242v.9M54.6 242.1v.8M54.8 245.7h.1M55.2 248.4l2.3 8.6M55.4 247.3v1.2M55.8 248.1l2.3 8.4-.6 .5M56.1 256.9l.1 .1M56.1 257.1h.1M56.1 257.2l.1 .1M56.1 257.4h.1"/>
<path d="M56.1 257.6h.1M56.1 257.7h.1M56.1 241.1l.3 .1zM56.1 257.8h.1M56.1 256.9h.1M56.1 257.2h.1M56.1 257.5h.1M56.2 257l-.1 .1M56.2 257.3l-.1 .1M56.2 257.9h.1M56.2 257.9h.2M56.2 257.8l-.2 .3h.6l-.2-.2"/>
<path d="M56.2 256.8v.1M56.2 257h.1M56.2 257.1v.1M56.2 257.3h.1M56.2 257.4v.1M56.2 257.6v.1M56.2 257.7v.1M56.3 256.9h-.1M56.3 256.9l-.1 .1M56.3 257.1h-.1M56.3 257.2l-.1 .1M56.3 257.4h-.1"/>
<path d="M56.3 257.6h-.1M56.3 257.7h-.1M56.3 256.9l.1 .2h-.3M56.3 257.1l.1 .1h-.3M56.3 257.2l.1 .2h-.3M56.3 257.4l.1 .1h-.3M56.3 257.6l.1 .1h-.3M56.3 257.7l.1 .1h-.3M56.3 257.1l-.1 .1M56.3 257.4l-.1 .1M56.3 257.6l-.1 .1M56.3 257.7l-.1 .1"/>
<path d="M56.3 257.9h.1M56.3 257.1h.1M56.3 257.4h.1M56.3 257.5v.1M56.4 256.9h-.3M56.9 240.3h.6l-.4 .1zM56.9 240.3h.6l-.5 .1zM57.1 240.3l.2 .1M57.1 240.3h.2M57.1 240.3v.1M57.3 240.3v.1M57.5 246.6l2.6 5 3.1 .4"/>
<path d="M57.5 240.4h.1M59.8 240.7h.7l-.4 .1zM59.9 240.7l.3-.1 .3 .1-.5 .1zM60.1 240.7l.2 .1M60.1 240.7h.1M60.2 240.7l.1 .1M60.2 240.7h-.1M60.2 240.7v.1M60.5 240.8h.1M60.9 243.6l2.3 8.4M61.5 243.1l2.3 8.4-.6 .5M52.3 260.1h.1"/>
<path d="M52.3 260.2l.1 .1M52.3 260.4l.1 .1M52.3 260.6h.1M52.3 260.7l.1 .1M52.3 260.9h.1M52.3 261.1h.1M52.3 261.2h.1M52.4 260.1h.1M52.4 260.2h.1M52.4 260.4h.1M52.4 260.5h.1M52.4 260.7h.1"/>
<path d="M52.4 260.8h.1M52.4 261h.1M52.4 261.2h.1M52.4 261.2l-.3 .2 .1 .1h.5l.1-.1-.2-.2M52.4 261.2h.2M52.4 260.3v.1M52.4 260.5h.2M52.4 260.8h.2M52.4 261.1h.2M52.4 260.1v.1M52.4 260.3h.1M52.4 260.6v.1"/>
<path d="M52.4 260.9v.1M52.4 261.1v.1M52.6 260.1h-.2M52.6 260.2l-.2 .1M52.6 260.6h-.2M52.6 260.9h-.2M52.6 261.2h-.2M52.6 260.1v.1h-.2M52.6 260.2v.2h-.2M52.6 260.4v.1h-.2M52.6 260.6v.1h-.2M52.6 260.7v.2l-.2-.1"/>
<path d="M52.6 260.9v.1h-.2M52.6 261.1v.1h-.3M52.6 260.1l-.2 .1M52.6 260.5h-.2M52.6 260.6l-.2 .1M52.6 260.8h-.2M52.6 260.9l-.2 .1M52.6 261.1l-.2 .1M52.6 260.1h.1"/>
</g>
<text font-size="4.8" x="8.4" y="11.6">ART. 353250 - Torre con una puerta ripiada y patas escandinavas.</text>
<g font-size="4.7">
<text x="127.7" y="62.8">H</text>
<text x="44.6" y="138.7">A</text>
<text x="30.6" y="178.5">C</text>
<text x="59" y="184">D</text>
<text x="44.8" y="197">E</text>
<text x="44.7" y="226.7">B</text>
<text x="44" y="243.9">H</text>
</g>
<g font-size="4.1">
<text x="24.1" y="43.6">3</text>
<text x="28.9" y="43.6">Encastre las</text>
<text x="17.6" y="52.3">luego ajustarla desde</text>
<text x="18.7" y="48.3">patas macizas, para</text>
<text x="20.2" y="56.3">arriba con la base</text>
<text x="17.8" y="64.3">medio de los tornillos</text>
<text x="23.1" y="60.3">de patas H, por</text>
<text x="24.1" y="68.3">Allen de 5 cm.</text>
<text x="19.1" y="76.3">presión dos tarugos</text>
<text x="19.7" y="72.3">A su vez coloque a</text>
<text x="26.5" y="80.3">guías 6x30.</text>
<text x="98.8" y="140.8">4</text>
<text x="103.6" y="140.8">Clave los fondos de 3 mm, tal como lo indica</text>
<text x="101.2" y="149.5">escuadras justa del mueble. Posteriormente</text>
<text x="103.3" y="145.5">el grafico, siguiendo el orden correcto y la</text>
<text x="97.2" y="153.5">distribuya los clavos a una distancia aproximada</text>
<text x="97" y="157.5">de 15 cm entre ellos, proporcionándole la rigidez</text>
<text x="122.4" y="161.5">necesaria al mueble.</text>
<text x="131.6" y="189.6">1</text>
<text x="137" y="189.6">vértice B-C</text>
<text x="131.6" y="195">2</text>
<text x="137" y="195">vértice B-D</text>
<text x="131.6" y="200.4">3</text>
<text x="137" y="200.4">vértice D-E</text>
<text x="131.6" y="205.7">4</text>
<text x="137" y="205.7">vértice C-E</text>
<text x="103.5" y="236.5">Una vez armado la base de patas H con las</text>
<text x="101.9" y="244.2">través de los 4 tornillos de 2,5 cm y utilizando</text>
<text x="102.4" y="240.3">patas macizas, ajuste este hacia el piso B, a</text>
<text x="101.6" y="251.9">dos tarugos 6 x 30, los cuales solo cumplen</text>
<text x="104.2" y="248.1">como guía las perforaciones donde van los</text>
<text x="112.9" y="255.8">la función de guía (no golpear).</text>
</g>
<g font-size="4">
<text x="43.5" y="188.1">4</text>
<text x="68.4" y="191.3">3</text>
<text x="43.5" y="213.9">1</text>
<text x="68.4" y="217.8">2</text>
</g>
<text font-size="3.6" x="188.8" y="289.3">Pagina 2</text>
</svg>
